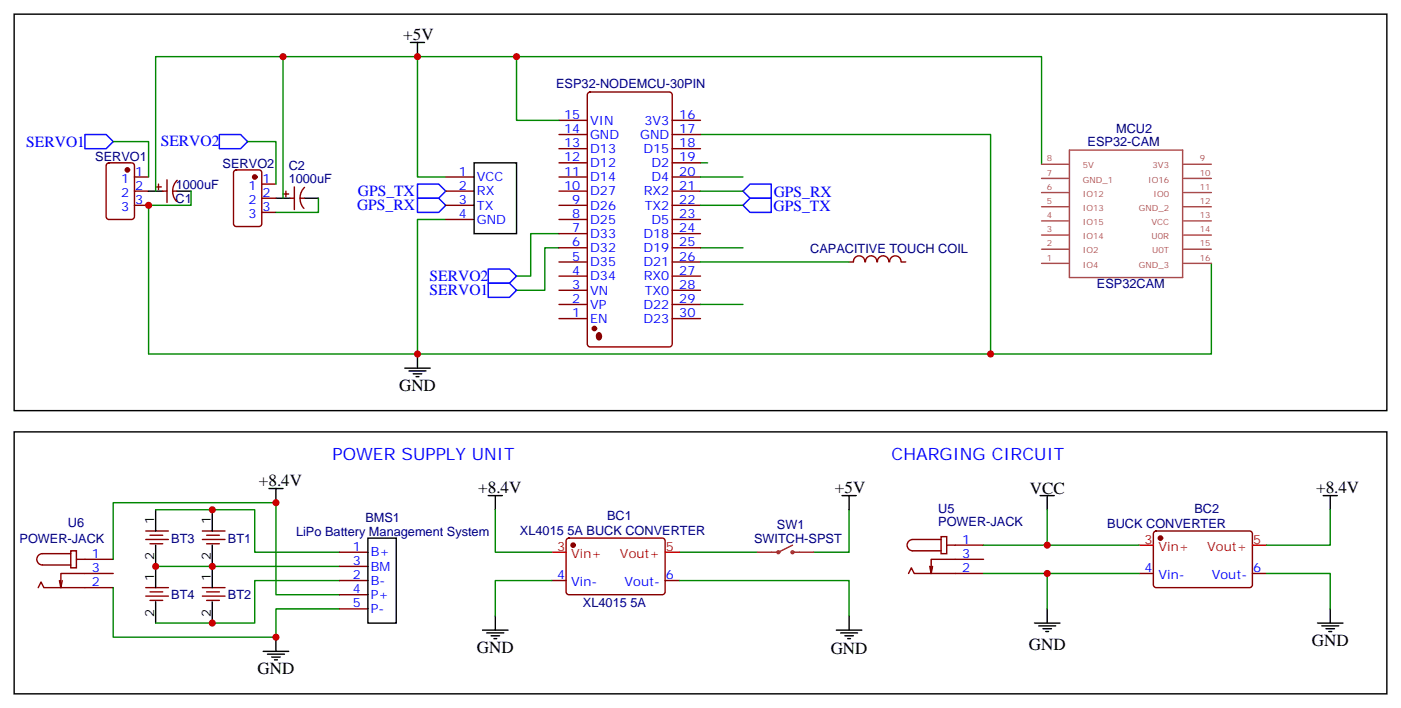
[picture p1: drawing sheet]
<svg xmlns="http://www.w3.org/2000/svg" width="349mm" height="176mm" viewBox="0 0 349 176" stroke-linecap="round" stroke-linejoin="round" font-family="sans-serif">
<g fill="none" stroke="#000" stroke-width=".35">
<path d="M3.5 3.5h342.2v98.8h-342.2zM102.3 10.6h3.5M104.1 10.6v3.5M37 47.6h3.6M44.1 47.6h3.5M68.8 49.4h3.5M75.8 49.4h3.6M118.2 40.6h10.6v17.6h-10.6zM100.9 91.7h6.3M102 92.4h4.2M103 93.1h2.1M103.7 93.8h.7"/>
<path d="M104.1 88.2v3.5M3.5 107.6h342.2v65.3h-342.2zM38.8 127v5.3M38.8 135.8v10.6M52.9 127v5.3M52.9 135.8v10.6M67 121.7h3.6M68.8 121.7v3.5M91.7 134.1h7.1v21.1h-7.1zM121.7 123.5h3.5M123.5 123.5v3.5M209.9 123.5h3.5"/>
<path d="M211.7 123.5v3.5M259.3 123.5h3.5M261.1 123.5v3.5M329.8 123.5h3.6M331.6 123.5v3.5M38.8 149.9v5.3M52.9 149.9v5.3M68.8 158.8v3.5M120.3 157h6.3M121.4 157.7h4.2M122.4 158.4h2.1M123.1 159.1h.7"/>
<path d="M123.5 153.5v3.5M208.5 157h6.3M209.5 157.7h4.3M210.6 158.4h2.1M211.3 159.1h.7M211.7 153.5v3.5M257.9 155.2h6.3M258.9 155.9h4.3M260 156.6h2.1M260.7 157.3h.7M261.1 151.7v3.5M328.4 155.2h6.4"/>
<path d="M329.5 155.9h4.2M330.6 156.6h2.1M331.3 157.3h.7M331.6 151.7v3.5M65.6 162.3h6.4M66.7 163h4.2M67.7 163.7h2.1M68.4 164.4h.7"/>
</g>
<g fill="none" stroke="#008700" stroke-width=".35">
<path d="M70.6 14.1v35.3M104.1 14.1v30h7M128.8 14.1h130.8v26.8M28.2 35.3h8.8v8.8M61.7 35.3h7.1v10.6M139.3 30h-10.5v-15.9h-90v33.5M174.6 33.5h72.3v54.7h-142.8M47.6 47.6v3.6h-10.6v37h67.1v-33.5h7M79.4 49.4v3.5h-10.6M139.3 58.2h-7v10.6h-3.5M174.6 40.6h1.8M174.6 47.6h10.6"/>
<path d="M174.6 51.2h10.6M174.6 44.1h10.6M139.3 61.7h-3.5v10.6h-7M174.6 65.3h37.1M174.6 61.7h10.6M174.6 75.8h10.6M302 65.6v22.6h-55.1M28.2 139.3v-14.1h40.6v23h15.9M38.8 127h24.7v10.6h21.2M123.5 127v10.6h14.1M169.3 137.6h19.4M211.7 127v10.6h-8.9"/>
<path d="M245.2 135.8h38.8M261.1 127v8.8M331.6 127v8.8h-15.9M28.2 146.4v12.4h40.6v-7.1h15.9M38.8 141.1h45.9M84.7 144.6h-21.2v10.6h-24.7M137.6 144.6h-14.1v8.9M169.3 144.6h42.4v8.9M245.2 142.9h38.8M261.1 142.9v8.8M315.7 142.9h15.9v8.8"/>
</g>
<g fill="none" stroke="#870000" stroke-width=".35">
<path d="M139.3 30h7.1M139.3 33.5h7.1M139.3 37h7.1M146.6 23.1l.5-.2h19.8a.71 .71 0 0 1 .7 .7v62.1a.76 .76 0 0 1-.7 .7h-19.8a.76 .76 0 0 1-.7-.7v-62.1zM167.6 30h7M167.6 33.5h7M167.6 37h7M26.7 40.8l.5-.2h5.6a.71 .71 0 0 1 .7 .7v12.7a.76 .76 0 0 1-.7 .7h-5.6a.76 .76 0 0 1-.7-.7v-12.7zM33.5 44.1h3.5M33.5 47.6h3.5M33.5 51.2h3.5M38.8 46.6h1.4"/>
<path d="M39.5 45.9v1.4M40.6 47.6h1M41.6 44.8v5.6M43 47.6h1.1M44.2 44.9a3.8 3.8 0 0 0-.2 5.3M58.4 42.5l.5-.2h5.7a.71 .71 0 0 1 .7 .7v12.7a.76 .76 0 0 1-.7 .7h-5.7a.76 .76 0 0 1-.7-.7v-12.7zM65.3 49.4h3.5M65.3 45.9h3.5M65.3 52.9h3.5M70.6 48.3h1.4M71.3 47.6v1.4M72.3 49.4h1.1"/>
<path d="M73.4 46.6v5.6M74.8 49.4h1M75.9 46.7a3.8 3.8 0 0 0-.1 5.2M111.1 44.1h7.1M111.1 47.6h7.1M111.1 51.2h7.1M111.1 54.7h7.1M139.3 44.1h7.1M139.3 47.6h7.1M139.3 51.2h7.1M139.3 40.6h7.1M139.3 54.7h7.1"/>
<path d="M139.3 58.2h7.1M167.6 44.1h7M167.6 47.6h7M167.6 51.2h7M167.6 40.6h7M167.6 54.7h7M167.6 58.2h7M139.3 65.3h7.1M139.3 61.7h7.1M139.3 68.8h7.1M139.3 72.3h7.1M139.3 75.8h7.1"/>
<path d="M139.3 79.4h7.1M167.6 65.3h7M167.6 61.7h7M167.6 68.8h7M167.6 72.3h7M167.6 75.8h7M167.6 79.4h7M211.7 65.3h1M212.8 65.2a1.41 1.41 0 0 1 1.4-1.5 1.41 1.41 0 0 1 1.4 1.5M215.8 65.2a1.41 1.41 0 0 1 1.4-1.5 1.41 1.41 0 0 1 1.4 1.5M218.7 65.2a1.41 1.41 0 0 1 1.5-1.5 1.41 1.41 0 0 1 1.4 1.5M221.8 65.2a1.41 1.41 0 0 1 1.4-1.5 1.41 1.41 0 0 1 1.4 1.5"/>
<path d="M224.7 65.3h1.1M17.6 137.2h1.4v4.3h-1.4zM17.6 137.9h-7a1.41 1.41 0 0 0-1.4 1.4 1.41 1.41 0 0 0 1.4 1.5h7M19 139.3h9.2M36.3 132.3h5.7M36.3 134.4h5.7M37.4 133.3h3.2M37.4 135.5h3.2M50.4 132.3h5.7M50.4 134.4h5.7M51.5 133.3h3.2M51.5 135.5h3.2"/>
<path d="M84.7 137.6h7M141.3 134.3l.5-.2h23.3a.71 .71 0 0 1 .7 .7v12.7a.76 .76 0 0 1-.7 .7h-23.3a.76 .76 0 0 1-.7-.7v-12.7zM234.6 133.7h1.4v4.2h-1.4zM234.6 134.4h-7.1a1.41 1.41 0 0 0-1.4 1.4 1.41 1.41 0 0 0 1.4 1.4h7.1M236 135.8h9.2M245.2 139.3h-13.1v3.6l-.3-1.8M287.7 132.5l.5-.2h23.3a.71 .71 0 0 1 .7 .7v12.7a.76 .76 0 0 1-.7 .7h-23.3a.76 .76 0 0 1-.7-.7v-12.7zM9.5 146.4l.7-1.4 .7 1.4h17.3M15.5 144.6l-.3 1.8M28.2 142.9h-13v3.5l-.4-1.8M36.3 146.4h5.7M36.3 148.5h5.7"/>
<path d="M37.4 147.5h3.2M37.4 149.6h3.2M50.4 146.4h5.7M50.4 148.5h5.7M51.5 147.5h3.2M51.5 149.6h3.2M84.7 144.6h7M84.7 141.1h7M84.7 148.2h7M84.7 151.7h7M137.6 144.6h3.5M165.8 144.6h3.5"/>
<path d="M226.5 142.9l.7-1.4 .7 1.4h17.3M232.5 141.1l-.4 1.8M284 142.9h3.5M312.2 142.9h3.5"/>
</g>
<g fill="none" stroke="#a64a4a" stroke-width=".35">
<path d="M266.6 37.4h28.2v31.7h-28.2zM259.6 58.6h7M259.6 55h7M259.6 51.5h7M259.6 48h7M259.6 44.5h7M259.6 40.9h7M295 58.6h7M295 55h7M295 51.5h7M295 48h7M295 44.5h7"/>
<path d="M295 40.9h7M259.6 65.6h7M259.6 62.1h7M295 65.6h7M295 62.1h7"/>
</g>
<g fill="none" stroke="#8c2424" stroke-width=".35">
<path d="M188.7 137.6h5M197.6 135.8l-3.6 1.8M197.6 137.6h5.2"/>
<circle cx="194" cy="137.6" r=".35"/>
<circle cx="197.6" cy="137.6" r=".35"/>
</g>
<path d="M21.2 33.5h5.3l1.7 1.8-1.7 1.7h-5.3zM54.7 33.5h5.3l1.7 1.8-1.7 1.7h-5.3zM104.1 49.4h5.3l1.7 1.8-1.7 1.7h-5.3zM104.1 45.9h5.3l1.7 1.7-1.7 1.8h-5.3zM185.2 47.6l1.8-1.7h5.3v3.5h-5.3zM185.2 51.2l1.8-1.8h5.3v3.5h-5.3zM121.7 67h5.3l1.8 1.8-1.8 1.8h-5.3zM121.7 70.6h5.3l1.8 1.7-1.8 1.8h-5.3z" fill="none" stroke="#00f" stroke-width=".35"/>
<g fill="#870000" stroke="#870000" stroke-width=".35">
<path d="M148.9 83.2a.62 .62 0 0 1 .8-.2 .62 .62 0 0 1 .2 .8 .66 .66 0 0 1-.6 .9 .66 .66 0 0 1-.6-.9z"/>
<circle cx="31.7" cy="42.3" r=".53"/>
<circle cx="63.5" cy="44.1" r=".53"/>
<circle cx="289.3" cy="134.1" r=".53"/>
<circle cx="142.9" cy="135.8" r=".53"/>
<circle cx="148.2" cy="81.8" r=".53"/>
</g>
<path d="M137.6 137.6h3.5M165.8 137.6h3.5M284 135.8h3.5M312.2 135.8h3.5" fill="none" stroke="#f00" stroke-width=".35"/>
<g fill="#c00">
<circle cx="52.9" cy="155.2" r=".88"/>
<circle cx="52.9" cy="127" r=".88"/>
<circle cx="38.8" cy="141.1" r=".88"/>
<circle cx="52.9" cy="141.1" r=".88"/>
<circle cx="128.8" cy="14.1" r=".88"/>
<circle cx="246.9" cy="88.2" r=".88"/>
<circle cx="70.6" cy="14.1" r=".88"/>
<circle cx="104.1" cy="14.1" r=".88"/>
<circle cx="104.1" cy="88.2" r=".88"/>
<circle cx="37" cy="51.2" r=".88"/>
<circle cx="68.8" cy="125.2" r=".88"/>
<circle cx="68.8" cy="158.7" r=".88"/>
<circle cx="261.1" cy="135.8" r=".88"/>
<circle cx="261.1" cy="142.9" r=".88"/>
</g>
<g font-size="4.2">
<text x="100.5" y="9.9">+5V</text>
<text x="99.5" y="97.4">GND</text>
<text x="64.6" y="121">+8.4V</text>
<text x="119.2" y="122.8">+8.4V</text>
<text x="208.1" y="122.8">+5V</text>
<text x="256.7" y="123.1">VCC</text>
<text x="328.1" y="122.8">+8.4V</text>
<text x="256.5" y="161.9">GND</text>
<text x="327" y="160.9">GND</text>
<text x="64.2" y="167.9">GND</text>
<text x="118.9" y="162.6">GND</text>
<text x="207.1" y="163">GND</text>
</g>
<g font-size="4.2" fill="#00f">
<text x="82.9" y="114.7">POWER SUPPLY UNIT</text>
<text x="222.2" y="114.7">CHARGING CIRCUIT</text>
</g>
<g font-size="3.9" fill="#00f">
<text x="6.5" y="36.5">SERVO1</text>
<text x="40.1" y="36.4">SERVO2</text>
<text x="89" y="52.4">GPS_RX</text>
<text x="89.2" y="48.9">GPS_TX</text>
<text x="192.9" y="52.5">GPS_TX</text>
<text x="192.9" y="49">GPS_RX</text>
<text x="107.1" y="69.9">SERVO2</text>
<text x="107.1" y="73.6">SERVO1</text>
</g>
<g font-size="3.2" fill="#000080">
<text x="138.6" y="21.9">ESP32-NODEMCU-30PIN</text>
<text x="278.2" y="33.1">MCU2</text>
<text x="23.8" y="40">SERVO1</text>
<text x="55.5" y="41.8">SERVO2</text>
<text x="271.1" y="36.4">ESP32-CAM</text>
<text x="43.8" y="47">1000uF</text>
<text x="72" y="45.5">1000uF</text>
<text x="72" y="42.3">C2</text>
<text x="43.8" y="50.5">C1</text>
<text x="202" y="63">CAPACITIVE TOUCH COIL</text>
<text x="273.4" y="71.7">ESP32CAM</text>
<text x="16.9" y="131.4">U6</text>
<text x="91.1" y="129.9">BMS1</text>
<text x="151.4" y="129.7">BC1</text>
<text x="193.7" y="131.7">SW1</text>
<text x="233.9" y="131">POWER-JACK</text>
<text x="233.9" y="127.9">U5</text>
<text x="276" y="131.6">BUCK CONVERTER</text>
<text x="297.8" y="127.9">BC2</text>
<text x="4.9" y="135.2">POWER-JACK</text>
<text x="42.7" y="135.2">BT3</text>
<text x="56.8" y="135.2">BT1</text>
<text x="73.8" y="133.5">LiPo Battery Management System</text>
<text x="129.6" y="133.4">XL4015 5A BUCK CONVERTER</text>
<text x="188" y="135.2">SWITCH-SPST</text>
<text x="42.7" y="149.3">BT4</text>
<text x="56.8" y="149.3">BT2</text>
<text x="145.3" y="151.1">XL4015 5A</text>
</g>
<g font-size="3.2" fill="#00f">
<text x="140.6" y="29.6">15</text>
<text x="169.3" y="29.6">16</text>
<text x="140.6" y="33.2">14</text>
<text x="147.1" y="31">VIN</text>
<text x="147.1" y="34.6">GND</text>
<text x="159.6" y="34.6">GND</text>
<text x="160.7" y="31">3V3</text>
<text x="169.3" y="33.2">17</text>
<text x="140.6" y="36.7">13</text>
<text x="140.6" y="40.2">12</text>
<text x="147.1" y="38.1">D13</text>
<text x="147.1" y="41.6">D12</text>
<text x="160.4" y="38.1">D15</text>
<text x="162.4" y="41.6">D2</text>
<text x="169.3" y="36.7">18</text>
<text x="169.3" y="40.2">19</text>
<text x="30.2" y="45.5">1</text>
<text x="33.7" y="43.7">1</text>
<text x="33.7" y="47.3">2</text>
<text x="61.9" y="47.3">1</text>
<text x="65.4" y="45.5">1</text>
<text x="114.4" y="43.7">1</text>
<text x="114.4" y="47.3">2</text>
<text x="118.9" y="45.2">VCC</text>
<text x="140.6" y="43.7">11</text>
<text x="140.6" y="47.3">10</text>
<text x="147.1" y="45.2">D14</text>
<text x="162.4" y="45.2">D4</text>
<text x="169.3" y="43.7">20</text>
<text x="169.3" y="47.3">21</text>
<text x="30.2" y="49">2</text>
<text x="30.2" y="52.6">3</text>
<text x="33.7" y="50.8">3</text>
<text x="61.9" y="50.8">2</text>
<text x="65.4" y="49">2</text>
<text x="65.4" y="52.6">3</text>
<text x="114.4" y="50.8">3</text>
<text x="118.9" y="48.7">RX</text>
<text x="118.9" y="52.2">TX</text>
<text x="142.6" y="50.8">9</text>
<text x="147.1" y="48.7">D27</text>
<text x="147.1" y="52.2">D26</text>
<text x="160.5" y="48.7">RX2</text>
<text x="160.7" y="52.2">TX2</text>
<text x="169.3" y="50.8">22</text>
<text x="61.9" y="54.3">3</text>
<text x="114.4" y="54.3">4</text>
<text x="118.9" y="55.7">GND</text>
<text x="142.6" y="54.3">8</text>
<text x="142.6" y="57.9">7</text>
<text x="147.1" y="55.7">D25</text>
<text x="147.1" y="59.3">D33</text>
<text x="160.4" y="59.3">D18</text>
<text x="162.4" y="55.7">D5</text>
<text x="169.3" y="54.3">23</text>
<text x="169.3" y="57.9">24</text>
<text x="142.6" y="61.4">6</text>
<text x="142.6" y="64.9">5</text>
<text x="147.1" y="62.8">D32</text>
<text x="160.4" y="62.8">D19</text>
<text x="169.3" y="61.4">25</text>
<text x="169.3" y="64.9">26</text>
<text x="142.6" y="68.4">4</text>
<text x="142.6" y="72">3</text>
<text x="147.1" y="66.3">D35</text>
<text x="147.1" y="69.9">D34</text>
<text x="160.4" y="66.3">D21</text>
<text x="160.5" y="69.9">RX0</text>
<text x="169.3" y="68.4">27</text>
<text x="169.3" y="72">28</text>
<text x="142.6" y="75.5">2</text>
<text x="147.1" y="73.4">VN</text>
<text x="147.1" y="76.9">VP</text>
<text x="160.4" y="76.9">D22</text>
<text x="160.7" y="73.4">TX0</text>
<text x="169.3" y="75.5">29</text>
<text x="142.6" y="79">1</text>
<text x="147.1" y="80.4">EN</text>
<text x="160.4" y="80.4">D23</text>
<text x="169.3" y="79">30</text>
<text x="87.9" y="137.2">1</text>
<text x="239.9" y="135.5">1</text>
<text x="22.9" y="139">1</text>
<text x="22.9" y="142.5">3</text>
<text x="87.9" y="140.8">3</text>
<text x="92.4" y="138.6">B+</text>
<text x="92.4" y="142.2">BM</text>
<text x="239.9" y="142.5">2</text>
<text x="239.9" y="139">3</text>
<text x="285.3" y="142.5">4</text>
<text x="312.4" y="142.5">6</text>
<text x="22.9" y="146.1">2</text>
<text x="87.9" y="144.3">2</text>
<text x="87.9" y="147.8">4</text>
<text x="92.4" y="145.7">B-</text>
<text x="92.4" y="149.2">P+</text>
<text x="138.9" y="144.3">4</text>
<text x="142.4" y="146.1">Vin-</text>
<text x="155.7" y="146.1">Vout-</text>
<text x="166" y="144.3">6</text>
<text x="288.8" y="144.3">Vin-</text>
<text x="302.1" y="144.3">Vout-</text>
<text x="87.9" y="151.3">5</text>
<text x="92.4" y="152.8">P-</text>
</g>
<g font-size="3.2">
<text x="38.5" y="130.5" transform="rotate(-90 38.5 130.5)">1</text>
<text x="52.6" y="130.5" transform="rotate(-90 52.6 130.5)">1</text>
<text x="38.5" y="139.6" transform="rotate(-90 38.5 139.6)">2</text>
<text x="52.6" y="139.6" transform="rotate(-90 52.6 139.6)">2</text>
<text x="38.5" y="144.6" transform="rotate(-90 38.5 144.6)">1</text>
<text x="52.6" y="144.6" transform="rotate(-90 52.6 144.6)">1</text>
<text x="38.5" y="153.7" transform="rotate(-90 38.5 153.7)">2</text>
<text x="52.6" y="153.7" transform="rotate(-90 52.6 153.7)">2</text>
</g>
<g font-size="3.2" fill="#f00">
<text x="138.9" y="137.2">3</text>
<text x="166" y="137.2">5</text>
<text x="285.3" y="135.5">3</text>
<text x="288.8" y="137.2">Vin+</text>
<text x="301" y="137.2">Vout+</text>
<text x="312.4" y="135.5">5</text>
<text x="142.4" y="139">Vin+</text>
<text x="154.6" y="139">Vout+</text>
</g>
<g font-size="2.1" fill="#a54b4b">
<text x="261" y="40.2">8</text>
<text x="269.9" y="42">5V</text>
<text x="287.3" y="42">3V3</text>
<text x="299.1" y="40.2">9</text>
<text x="261" y="47.3">6</text>
<text x="261" y="43.8">7</text>
<text x="269.9" y="45.5">GND_1</text>
<text x="286.2" y="45.5">IO16</text>
<text x="299.1" y="43.8">10</text>
<text x="299.1" y="47.3">11</text>
<text x="261" y="50.8">5</text>
<text x="269.9" y="52.5">IO13</text>
<text x="269.9" y="49">IO12</text>
<text x="283.9" y="52.5">GND_2</text>
<text x="287.6" y="49">IO0</text>
<text x="299.1" y="50.8">12</text>
<text x="261" y="57.9">3</text>
<text x="261" y="54.3">4</text>
<text x="269.9" y="59.6">IO14</text>
<text x="269.9" y="56.1">IO15</text>
<text x="287.1" y="56.1">VCC</text>
<text x="287.1" y="59.6">U0R</text>
<text x="299.1" y="54.3">13</text>
<text x="299.1" y="57.9">14</text>
<text x="261" y="64.9">1</text>
<text x="261" y="61.4">2</text>
<text x="269.9" y="63.1">IO2</text>
<text x="287.3" y="63.1">U0T</text>
<text x="299.1" y="61.4">15</text>
<text x="299.1" y="64.9">16</text>
<text x="269.9" y="66.7">IO4</text>
<text x="283.9" y="66.7">GND_3</text>
</g>
</svg>
